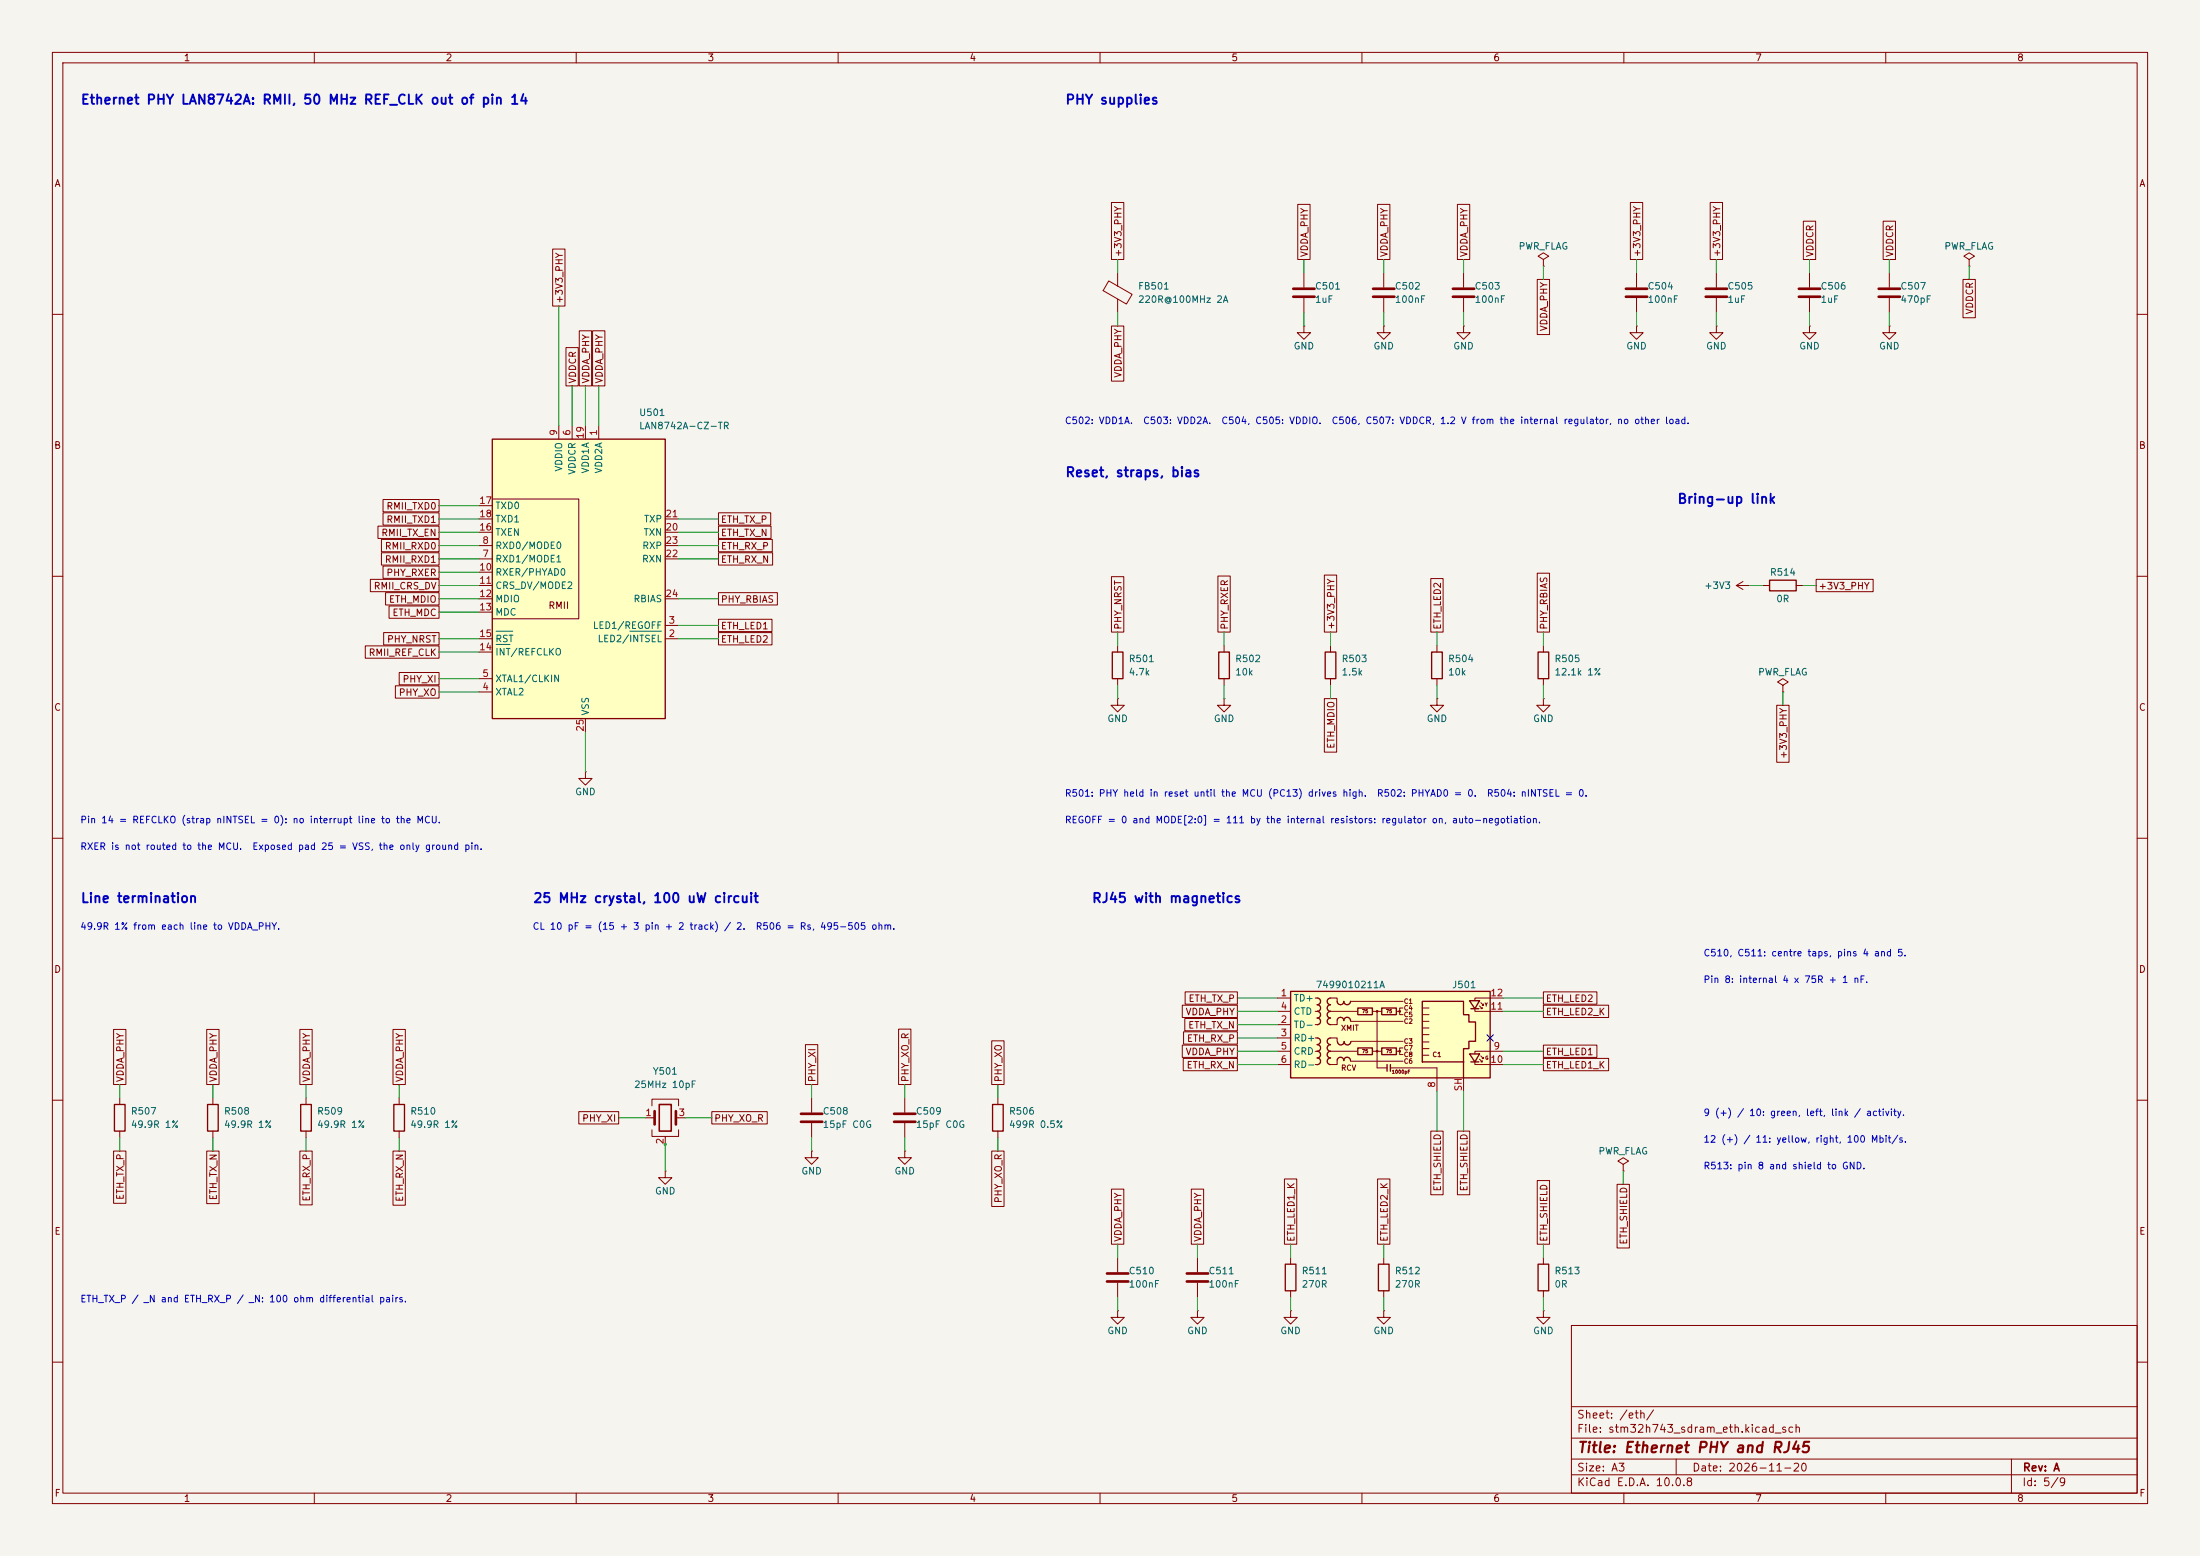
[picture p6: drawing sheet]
<svg xmlns="http://www.w3.org/2000/svg" width="420mm" height="297mm" viewBox="0 0 420 297" stroke-linecap="round" stroke-linejoin="round" font-family="sans-serif">
<path d="M0 0h420v297h-420z" fill="#f5f4ef" stroke="#f5f4ef" stroke-width=".19"/>
<g fill="none" stroke="#840000" stroke-width=".19">
<path d="M10 10h400v277h-400zM12 12h396v273h-396zM60 10v2M110 10v2M160 10v2M210 10v2M260 10v2M310 10v2M360 10v2M294.6 49.5l1.1-.6-1.1-.6-1 .6 1 .6v1.3M294.6 50.8h.1M10 60h2"/>
<path d="M408 60h2M10 110h2M331.5 111.8l1.2 .7M331.5 111.8h2.5M332.7 111l-1.2 .8M334 111.8h.1M336.5 111.8h1.3M342.9 111.8h1.3M408 110h2M340.4 130.8l1-.6-1-.7-1.1 .7 1.1 .6v1.3M340.4 132.1h.1M10 160h2"/>
<path d="M408 160h2M10 210h2M40.6 209.6v1.2M40.6 215.9v1.3M76.2 209.6v1.2M76.2 215.9v1.3M408 210h2M264.2 250.2v1.3h1.2l-1.2 1.2-1.3-1.2h1.3M264.2 250.2h.1M264.2 240v1.3M264.2 246.4v1.2M300 253h108v32h-108z"/>
<path d="M10 260h2M300 278.5h108M300 274.5h108M300 268.5h108M320 278.5v3M384 278.5v6.5M408 260h2M60 285v2M110 285v2M160 285v2M210 285v2M260 285v2"/>
<path d="M300 281.5h108M310 285v2M360 285v2"/>
</g>
<path d="M337.8 110.7h5.1v2.1h-5.1zM39.6 210.8h2.1v5.1h-2.1zM75.2 210.8h2v5.1h-2zM263.1 241.3h2.1v5.1h-2.1z" fill="none" stroke="#840000" stroke-width=".25"/>
<path d="M246.4 189.2h38.1v16.5h-38.1z" fill="#ffffc2"/>
<circle cx="262.9" cy="193" r=".25" fill="#840000"/>
<path d="M262.9 193v10.8" fill="none" stroke="#840000" stroke-width=".19"/>
<circle cx="262.9" cy="200.7" r=".25" fill="#840000"/>
<path d="M264.8 203.2v1.3M265.4 203.2v1.3" fill="none" stroke="#840000" stroke-width=".25"/>
<path d="M266.7 193h.5" fill="none" stroke="#840000" stroke-width=".19"/>
<circle cx="267.2" cy="193" r=".25" fill="#840000"/>
<path d="M266.7 200.7h.5" fill="none" stroke="#840000" stroke-width=".19"/>
<circle cx="267.2" cy="200.7" r=".25" fill="#840000"/>
<g fill="none" stroke="#840000" stroke-width=".19">
<path d="M211.7 53.6l4.4 2.6-1.1 1.8-4.4-2.5zM213.4 52.1v2.5M213.4 57.1v2.6M248.9 52.1v2.8M248.9 56.9v2.8M264.2 52.1v2.8M264.2 56.9v2.8M279.4 52.1v2.8M279.4 56.9v2.8M327.7 52.1v2.8M327.7 56.9v2.8M345.4 52.1v2.8"/>
<path d="M345.4 56.9v2.8M360.7 52.1v2.8M360.7 56.9v2.8M375.9 49.5l1-.6-1-.6-1 .6 1 .6v1.3M375.9 50.8h.1M248.9 62.2v1.3h1.3l-1.3 1.3-1.3-1.3h1.3M248.9 62.2h.1M264.2 62.2v1.3h1.2l-1.2 1.3-1.3-1.3h1.3M264.2 62.2h.1M279.4 62.2v1.3h1.3l-1.3 1.3-1.3-1.3h1.3M279.4 62.2h.1M312.4 62.2v1.3h1.3l-1.3 1.3-1.3-1.3h1.3"/>
<path d="M312.4 62.2h.1M327.7 62.2v1.3h1.2l-1.2 1.3-1.3-1.3h1.3M327.7 62.2h.1M345.4 62.2v1.3h1.3l-1.3 1.3-1.2-1.3h1.2M345.4 62.2h.1M360.7 62.2v1.3h1.2l-1.2 1.3-1.3-1.3h1.3M360.7 62.2h.1M213.4 123.2v1.3M213.4 129.5v1.3M254 123.2v1.3M254 129.5v1.3M111.8 147.3v1.3h1.2l-1.2 1.3-1.3-1.3h1.3"/>
<path d="M111.8 147.3h.1M243.8 190.5h2.6M243.8 193h2.6M243.8 195.6h2.6M243.8 198.1h2.6M251.1 190.5h.4M251.1 193h.4M251.1 195.6h.4M251.1 198.1h.4M254 190.5h1.3v.6M254 198.1h1.3v.7M254 193h5.2"/>
<path d="M255.3 194.9v.7h-1.3M257.8 191.1h10M257.8 194.9h10M257.9 198.8h9.9M262 193h1.8M267.8 192.4h-.6v1.3h.6M271.5 194.9h1.3M271.5 196.2h1.3M271.5 197.5h1.3M271.5 198.9h1.3M271.5 192.4h1.3M271.5 193.7h1.3"/>
<path d="M281.6 192.5v.5h5.4M282.4 192l.6 .5h-.3M282.7 191.4l.5 .5h-.2M283 192.3v.2M283.2 191.6v.3M287 190.5h-5.4v.5M123.2 213.4h1.8M124.5 211.1v-1.3h5v1.3M124.5 215.6v1.3h5v-1.3M127 216.9v1.5M129 213.4h1.8M243.8 200.7h2.6"/>
<path d="M243.8 203.2h2.6M251.1 200.7h.4M251.1 203.2h.4M254 200.7h5.1M255.3 202.6v.6h-1.3M257.8 202.6h10M262 200.7h1.8M262.9 203.8h1.9M265.4 203.8h8.9v4.5M267.8 200h-.6v1.3h.6M271.5 200.2h1.3M271.5 201.4h1.3"/>
<path d="M279.4 205.7v2.6M281.6 202.7v.5h5.4M282.4 202.2l.6 .5h-.3M282.7 201.5l.5 .6h-.2M283 202.4v.3M283.2 201.8v.3M287 200.7h-5.4v.5M127 223.5v1.3h1.3l-1.3 1.3-1.3-1.3h1.3M127 223.5h.1M309.9 222.2l1-.6-1-.6-1 .6 1 .6v1.3M309.9 223.5h.1M213.4 250.2v1.3h1.2l-1.2 1.2-1.3-1.2h1.3"/>
<path d="M213.4 250.2h.1M213.4 240v2.8M213.4 244.9v2.7M228.6 250.2v1.3h1.3l-1.3 1.2-1.3-1.2h1.3M228.6 250.2h.1M228.6 240v2.8M228.6 244.9v2.7M294.6 250.2v1.3h1.3l-1.3 1.2-1.2-1.2h1.2M294.6 250.2h.1M294.6 240v1.3M294.6 246.4v1.2"/>
</g>
<g fill="none" stroke="#840000" stroke-width=".25">
<path d="M212.3 124.5h2.1v5h-2.1zM253 124.5h2v5h-2zM246.4 189.2h38.1v16.5h-38.1zM251.5 198.1a.63 .63 0 0 1 .6 .7 .63 .63 0 0 1-.6 .6 .64 .64 0 0 1 .6 .6 .64 .64 0 0 1-.6 .7M251.5 190.5a.64 .64 0 0 1 .6 .6 .64 .64 0 0 1-.6 .7 .64 .64 0 0 1 .6 .6 .64 .64 0 0 1-.6 .6 .64 .64 0 0 1 .6 .7 .64 .64 0 0 1-.6 .6M251.5 194.3a.64 .64 0 0 1 .6 .6 .64 .64 0 0 1-.6 .7M254 190.5a.63 .63 0 0 0-.6 .6 .63 .63 0 0 0 .6 .7 .64 .64 0 0 0-.6 .6 .64 .64 0 0 0 .6 .6 .64 .64 0 0 0-.6 .7 .64 .64 0 0 0 .6 .6M254 198.1a.63 .63 0 0 0-.6 .7 .63 .63 0 0 0 .6 .6 .64 .64 0 0 0-.6 .6 .64 .64 0 0 0 .6 .7M254 194.3a.63 .63 0 0 0-.6 .6 .63 .63 0 0 0 .6 .7M257.8 191.1a.64 .64 0 0 1-.6 .7 .64 .64 0 0 1-.7-.7 .64 .64 0 0 1-.6 .7 .64 .64 0 0 1-.6-.7M257.8 194.8a.64 .64 0 0 0-.6-.6 .64 .64 0 0 0-.7 .6 .64 .64 0 0 0-.6-.6 .64 .64 0 0 0-.6 .6M257.9 198.8a.64 .64 0 0 1-.7 .7 .64 .64 0 0 1-.6-.7 .64 .64 0 0 1-.6 .7 .64 .64 0 0 1-.7-.7"/>
<path d="M259.2 192.4h2.8v1.3h-2.8zM263.8 192.4h2.8v1.3h-2.8zM271.5 191.1h7.9v2.6h1v1.4h1.3v3.7h-1.3v1.4h-1v2.5h-7.9zM280.5 191h1.9l-.8 1.5zM280.8 192.5h1.5M251.5 200.7a.64 .64 0 0 1 .6 .6 .64 .64 0 0 1-.6 .6 .64 .64 0 0 1 .6 .7 .64 .64 0 0 1-.6 .6M254 200.7a.63 .63 0 0 0-.6 .6 .63 .63 0 0 0 .6 .6h-.1a.63 .63 0 0 0-.5 .7 .63 .63 0 0 0 .6 .6M257.8 202.4a.64 .64 0 0 0-.6-.6 .64 .64 0 0 0-.7 .6 .64 .64 0 0 0-.6-.6 .64 .64 0 0 0-.6 .6M259.2 200h2.8v1.3h-2.8zM263.8 200h2.8v1.3h-2.8zM279.4 202.7v3M280.5 201.2h1.9l-.8 1.5z"/>
<path d="M280.8 202.7h1.5M293.6 241.3h2.1v5.1h-2.1z"/>
</g>
<g fill="none" stroke="#840000" stroke-width=".51">
<path d="M246.9 55.1h4.1M246.9 56.6h4.1M262.1 55.1h4.1M262.1 56.6h4.1M277.4 55.1h4M277.4 56.6h4M325.6 55.1h4.1M325.6 56.6h4.1M343.4 55.1h4.1M343.4 56.6h4.1M358.6 55.1h4.1M358.6 56.6h4.1"/>
<path d="M125 212.1v2.5M129 212.1v2.5M211.3 243.1h4.1M211.3 244.6h4.1M226.6 243.1h4M226.6 244.6h4"/>
</g>
<path d="M125.9 210.8h2.2v5.1h-2.2z" fill="none" stroke="#840000" stroke-width=".3"/>
<path d="M94 83.8h33v53.4h-33z" fill="#ffffc2"/>
<path d="M94 83.8h33v53.4h-33zM232.7 124.5h2v5h-2zM273.3 124.5h2v5h-2zM293.6 124.5h2.1v5h-2.1zM21.8 210.8h2.1v5.1h-2.1zM57.4 210.8h2v5.1h-2zM189.5 210.8h2v5.1h-2zM245.4 241.3h2v5.1h-2z" fill="none" stroke="#840000" stroke-width=".25"/>
<g fill="none" stroke="#840000" stroke-width=".19">
<path d="M212.2 38.6h2.3v10.9h-2.3zM247.7 39h2.4v10.5h-2.4zM263 39h2.3v10.5h-2.3zM278.2 39h2.4v10.5h-2.4zM311.2 38.6h2.4v10.9h-2.4zM326.5 38.6h2.3v10.9h-2.3zM105.5 47.5h2.4v10.9h-2.4zM293.5 53.3h2.3v10.6h-2.3zM312.4 52.1v2.8M312.4 56.9v2.8M344.3 42.2h2.3v7.3h-2.3zM359.5 42.2h2.4v7.3h-2.4z"/>
<path d="M374.7 53.3h2.4v7.4h-2.4zM108 66.3h2.4v7.4h-2.4zM110.6 63.1h2.3v10.6h-2.3zM113.1 63.1h2.4v10.6h-2.4zM212.2 62.2h2.3v10.5h-2.3zM73.1 97.9h10.7v2.3h-10.7zM73.1 95.3h10.7v2.4h-10.7zM91.4 96.5h2.6M91.4 99.1h2.6M94 95.3h16.5v22.8h-16.5M106.7 81.3v2.5M109.2 81.3v2.5"/>
<path d="M111.8 81.3v2.5M114.3 81.3v2.5M127 99.1h2.5M137.2 97.9h9.9v2.3h-9.9zM70.7 110.6h13.1v2.3h-13.1zM72.2 100.4h11.6v2.4h-11.6zM72.8 103h11v2.3h-11zM72.8 105.5h11v2.4h-11zM73.1 108h10.7v2.4h-10.7zM73.6 113.1h10.2v2.4h-10.2zM74.3 115.7h9.5v2.3h-9.5zM91.4 106.7h2.6"/>
<path d="M91.4 104.1h2.6M91.4 109.2h2.6M91.4 111.8h2.6M91.4 114.3h2.6M91.4 116.8h2.6M91.4 101.6h2.6M127 119.4h2.5M127 106.7h2.5M127 104.1h2.5M127 114.3h2.5M127 101.6h2.5M137.2 105.5h10.3v2.4h-10.3z"/>
<path d="M137.2 100.4h10v2.4h-10zM137.2 103h10.2v2.3h-10.2zM137.2 113.1h11.2v2.4h-11.2zM137.2 118.2h10.2v2.4h-10.2zM212.2 110.1h2.3v10.6h-2.3zM232.5 110h2.4v10.7h-2.4zM252.8 109.8h2.4v10.9h-2.4zM273.1 110.4h2.4v10.3h-2.4zM293.5 109.4h2.3v11.3h-2.3zM346.7 110.6h10.9v2.3h-10.9zM69.7 123.3h14.1v2.3h-14.1zM73.2 120.7h10.6v2.4h-10.6z"/>
<path d="M75.5 130.9h8.3v2.4h-8.3zM76.2 128.4h7.6v2.3h-7.6zM91.4 121.9h2.6M91.4 132.1h2.6M91.4 129.5h2.6M91.4 124.5h2.6M111.8 137.2v2.5M127 121.9h2.5M137.2 120.7h10.2v2.4h-10.2zM213.4 133.4v1.2h1.2l-1.2 1.3-1.3-1.3h1.3M213.4 133.4h.1M233.7 133.4v1.2h1.2l-1.2 1.3-1.3-1.3h1.3"/>
<path d="M233.7 133.4h.1M233.7 123.2v1.3M233.7 129.5v1.3M252.8 133.4h2.4v10.2h-2.4zM274.3 133.4v1.2h1.3l-1.3 1.3-1.3-1.3h1.3M274.3 133.4h.1M274.3 123.2v1.3M274.3 129.5v1.3M294.6 133.4v1.2h1.3l-1.3 1.3-1.2-1.3h1.2M294.6 133.4h.1M294.6 123.2v1.3M294.6 129.5v1.3"/>
<path d="M339.2 134.6h2.3v10.9h-2.3zM21.7 196.5h2.3v10.5h-2.3zM39.5 196.5h2.3v10.5h-2.3zM57.2 196.5h2.4v10.5h-2.4zM75 196.5h2.4v10.5h-2.4zM153.8 199.4h2.3v7.6h-2.3zM171.5 196.4h2.4v10.6h-2.4zM189.3 198.7h2.4v8.3h-2.4zM225.7 199.5h10.5v2.3h-10.5zM225.7 191.9h10.5v2.3h-10.5zM225.9 196.9h10.3v2.4h-10.3zM226.2 194.4h10v2.4h-10z"/>
<path d="M226.2 189.3h10v2.4h-10zM294.6 191.9h12.5v2.3h-12.5zM294.6 199.5h10.3v2.3h-10.3zM294.6 189.3h10.3v2.4h-10.3zM21.7 219.7h2.3v10h-2.3zM22.9 209.6v1.2M22.9 215.9v1.3M39.5 219.7h2.3v10h-2.3zM57.2 219.7h2.4v10.3h-2.4zM58.4 209.6v1.2M58.4 215.9v1.3M75 219.7h2.4v10.3h-2.4z"/>
<path d="M110.5 212.2h7.6v2.3h-7.6zM135.9 212.2h10.6v2.3h-10.6zM154.9 219.7v1.3h1.3l-1.3 1.2-1.2-1.2h1.2M154.9 219.7h.1M154.9 209.6v2.7M154.9 214.4v2.8M172.7 219.7v1.3h1.3l-1.3 1.2-1.3-1.2h1.3M172.7 219.7h.1M172.7 209.6v2.7M172.7 214.4v2.8M189.3 219.7h2.4v10.6h-2.4zM190.5 209.6v1.2"/>
<path d="M190.5 215.9v1.3M225.9 202h10.3v2.4h-10.3zM273.1 215.9h2.4v12.2h-2.4zM278.2 215.9h2.4v12.2h-2.4zM294.6 202h12.5v2.4h-12.5zM212.2 227h2.3v10.5h-2.3zM227.4 227h2.4v10.5h-2.4zM245.2 225h2.4v12.5h-2.4zM263 225h2.3v12.5h-2.3zM293.5 225.3h2.3v12.2h-2.3zM308.7 226.1h2.4v12.1h-2.4zM246.4 250.2v1.3h1.2l-1.2 1.2-1.3-1.2h1.3"/>
<path d="M246.4 250.2h.1M246.4 240v1.3M246.4 246.4v1.2"/>
</g>
<path d="M94.7 120.5h3.2M94.7 123h2.7M120.2 120.5h6.1" fill="none" stroke="#006464" stroke-width=".19"/>
<path d="M310.4 55.1h4.1M310.4 56.6h4.1M152.9 212.6h4.1M152.9 214.1h4.1M170.7 212.6h4.1M170.7 214.1h4.1" fill="none" stroke="#840000" stroke-width=".51"/>
<g fill="none" stroke="#009600" stroke-width=".19">
<path d="M106.7 58.4v22.9M213.4 49.5v2.6M213.4 59.7v2.5M248.9 49.5v2.6M248.9 59.7v2.5M264.2 49.5v2.6M264.2 59.7v2.5M279.4 49.5v2.6M279.4 59.7v2.5M294.6 50.8v2.5M312.4 49.5v2.6M312.4 59.7v2.5"/>
<path d="M327.7 49.5v2.6M327.7 59.7v2.5M345.4 49.5v2.6M345.4 59.7v2.5M360.7 49.5v2.6M360.7 59.7v2.5M375.9 50.8v2.5M109.2 73.7v7.6M111.8 73.7v7.6M114.3 73.7v7.6M83.8 96.5h7.6M83.8 99.1h7.6"/>
<path d="M129.5 99.1h7.7M83.8 114.3h7.6M83.8 111.8h7.6M83.8 109.2h7.6M83.8 116.8h7.6M83.8 106.7h7.6M83.8 101.6h7.6M83.8 104.1h7.6M129.5 114.3h7.7M129.5 106.7h7.7M129.5 101.6h7.7M129.5 104.1h7.7"/>
<path d="M129.5 119.4h7.7M334 111.8h2.5M344.2 111.8h2.5M83.8 124.5h7.6M83.8 121.9h7.6M83.8 129.5h7.6M83.8 132.1h7.6M111.8 139.7v7.6M129.5 121.9h7.7M213.4 120.7v2.5M213.4 130.8v2.6M233.7 120.7v2.5"/>
<path d="M233.7 130.8v2.6M254 120.7v2.5M254 130.8v2.6M274.3 120.7v2.5M274.3 130.8v2.6M294.6 120.7v2.5M294.6 130.8v2.6M340.4 132.1v2.5M236.2 195.6h7.6M236.2 198.1h7.6M236.2 190.5h7.6M236.2 193h7.6"/>
<path d="M287 190.5h7.6M287 193h7.6M22.9 207v2.6M22.9 217.2v2.5M40.6 207v2.6M40.6 217.2v2.5M58.4 207v2.6M58.4 217.2v2.5M76.2 207v2.6M76.2 217.2v2.5M118.1 213.4h5.1M127 218.4v5.1"/>
<path d="M130.8 213.4h5.1M154.9 207v2.6M154.9 217.2v2.5M172.7 207v2.6M172.7 217.2v2.5M190.5 207v2.6M190.5 217.2v2.5M236.2 203.2h7.6M236.2 200.7h7.6M274.3 208.3v7.6M279.4 208.3v7.6M287 203.2h7.6"/>
<path d="M287 200.7h7.6M213.4 237.5v2.5M228.6 237.5v2.5M246.4 237.5v2.5M264.2 237.5v2.5M294.6 237.5v2.5M309.9 223.5v2.6M213.4 247.6v2.6M228.6 247.6v2.6M246.4 247.6v2.6M264.2 247.6v2.6M294.6 247.6v2.6"/>
</g>
<path d="M283.9 197.5l1.2 1.2M285.1 197.5l-1.2 1.2" fill="none" stroke="#000084" stroke-width=".19"/>
<circle cx="127" cy="218.4" r=".3" fill="#009600"/>
<text font-size="2" fill="#840000" x="301" y="277.8">Title: Ethernet PHY and RJ45</text>
<g font-size="1.8" fill="#0000c2">
<text x="15.3" y="20.4">Ethernet PHY LAN8742A: RMII, 50 MHz REF_CLK out of pin 14</text>
<text x="203.3" y="20.4">PHY supplies</text>
<text x="203.3" y="91.5">Reset, straps, bias</text>
<text x="320.1" y="96.6">Bring-up link</text>
<text x="15.3" y="172.8">Line termination</text>
<text x="101.7" y="172.8">25 MHz crystal, 100 uW circuit</text>
<text x="208.3" y="172.8">RJ45 with magnetics</text>
</g>
<g font-size="1.5" fill="#840000">
<text x="300.9" y="273.8">File: stm32h743_sdram_eth.kicad_sch</text>
<text x="300.9" y="271.1">Sheet: /eth/</text>
<text x="300.9" y="281.2">Size: A3</text>
<text x="322.9" y="281.2">Date: 2026-11-20</text>
<text x="386" y="281.2">Rev: A</text>
<text x="300.9" y="284">KiCad E.D.A. 10.0.8</text>
<text x="385.9" y="284">Id: 5/9</text>
</g>
<g font-size="1.3" fill="#840000">
<text x="35" y="12">1</text>
<text x="85" y="12">2</text>
<text x="135" y="12">3</text>
<text x="185" y="12">4</text>
<text x="235" y="12">5</text>
<text x="285" y="12">6</text>
<text x="335" y="12">7</text>
<text x="385" y="12">8</text>
<text x="10.3" y="36">A</text>
<text x="408.3" y="36">A</text>
<text x="214.4" y="49.2" transform="rotate(-90 214.4 49.2)">+3V3_PHY</text>
<text x="250" y="49.2" transform="rotate(-90 250 49.2)">VDDA_PHY</text>
<text x="265.2" y="49.2" transform="rotate(-90 265.2 49.2)">VDDA_PHY</text>
<text x="280.5" y="49.2" transform="rotate(-90 280.5 49.2)">VDDA_PHY</text>
<text x="313.5" y="49.2" transform="rotate(-90 313.5 49.2)">+3V3_PHY</text>
<text x="328.7" y="49.2" transform="rotate(-90 328.7 49.2)">+3V3_PHY</text>
<text x="346.5" y="49.2" transform="rotate(-90 346.5 49.2)">VDDCR</text>
<text x="361.7" y="49.2" transform="rotate(-90 361.7 49.2)">VDDCR</text>
<text x="107.7" y="58.1" transform="rotate(-90 107.7 58.1)">+3V3_PHY</text>
<text x="295.7" y="63.3" transform="rotate(-90 295.7 63.3)">VDDA_PHY</text>
<text x="377" y="60.1" transform="rotate(-90 377 60.1)">VDDCR</text>
<text x="110.3" y="73.3" transform="rotate(-90 110.3 73.3)">VDDCR</text>
<text x="112.8" y="73.3" transform="rotate(-90 112.8 73.3)">VDDA_PHY</text>
<text x="115.4" y="73.3" transform="rotate(-90 115.4 73.3)">VDDA_PHY</text>
<text x="214.4" y="72.2" transform="rotate(-90 214.4 72.2)">VDDA_PHY</text>
<text x="10.2" y="86">B</text>
<text x="408.2" y="86">B</text>
<text x="73.7" y="100.1">RMII_TXD1</text>
<text x="73.7" y="97.6">RMII_TXD0</text>
<text x="137.5" y="100.1">ETH_TX_P</text>
<text x="72.7" y="102.7">RMII_TX_EN</text>
<text x="73.4" y="105.2">RMII_RXD0</text>
<text x="73.4" y="107.7">RMII_RXD1</text>
<text x="137.5" y="107.7">ETH_RX_N</text>
<text x="137.5" y="102.7">ETH_TX_N</text>
<text x="137.5" y="105.2">ETH_RX_P</text>
<text x="71.2" y="112.8">RMII_CRS_DV</text>
<text x="73.7" y="110.3">PHY_RXER</text>
<text x="347.1" y="112.8">+3V3_PHY</text>
<text x="74.1" y="115.4">ETH_MDIO</text>
<text x="74.8" y="117.9">ETH_MDC</text>
<text x="104.6" y="116.5">RMII</text>
<text x="137.5" y="115.4">PHY_RBIAS</text>
<text x="70.3" y="125.5">RMII_REF_CLK</text>
<text x="73.8" y="123">PHY_NRST</text>
<text x="137.5" y="123">ETH_LED2</text>
<text x="137.5" y="120.4">ETH_LED1</text>
<text x="214.4" y="120.3" transform="rotate(-90 214.4 120.3)">PHY_NRST</text>
<text x="234.7" y="120.3" transform="rotate(-90 234.7 120.3)">PHY_RXER</text>
<text x="255.1" y="120.3" transform="rotate(-90 255.1 120.3)">+3V3_PHY</text>
<text x="275.4" y="120.3" transform="rotate(-90 275.4 120.3)">ETH_LED2</text>
<text x="295.7" y="120.3" transform="rotate(-90 295.7 120.3)">PHY_RBIAS</text>
<text x="76.7" y="130.6">PHY_XI</text>
<text x="10.2" y="136">C</text>
<text x="76" y="133.1">PHY_XO</text>
<text x="408.2" y="136">C</text>
<text x="255.1" y="143" transform="rotate(-90 255.1 143)">ETH_MDIO</text>
<text x="341.4" y="145" transform="rotate(-90 341.4 145)">+3V3_PHY</text>
<text x="10.2" y="186">D</text>
<text x="408.2" y="186">D</text>
<text x="226.8" y="191.6">ETH_TX_P</text>
<text x="295" y="191.6">ETH_LED2</text>
<text x="226.2" y="194.1">VDDA_PHY</text>
<text x="226.7" y="196.6">ETH_TX_N</text>
<text x="295" y="194.1">ETH_LED2_K</text>
<text x="226.2" y="201.7">VDDA_PHY</text>
<text x="226.5" y="199.2">ETH_RX_P</text>
<text x="295" y="201.7">ETH_LED1</text>
<text x="23.9" y="206.7" transform="rotate(-90 23.9 206.7)">VDDA_PHY</text>
<text x="41.7" y="206.7" transform="rotate(-90 41.7 206.7)">VDDA_PHY</text>
<text x="59.5" y="206.7" transform="rotate(-90 59.5 206.7)">VDDA_PHY</text>
<text x="77.3" y="206.7" transform="rotate(-90 77.3 206.7)">VDDA_PHY</text>
<text x="156" y="206.7" transform="rotate(-90 156 206.7)">PHY_XI</text>
<text x="173.8" y="206.7" transform="rotate(-90 173.8 206.7)">PHY_XO_R</text>
<text x="191.6" y="206.7" transform="rotate(-90 191.6 206.7)">PHY_XO</text>
<text x="226.4" y="204.3">ETH_RX_N</text>
<text x="295" y="204.3">ETH_LED1_K</text>
<text x="111" y="214.4">PHY_XI</text>
<text x="136.2" y="214.4">PHY_XO_R</text>
<text x="275.4" y="227.5" transform="rotate(-90 275.4 227.5)">ETH_SHIELD</text>
<text x="280.5" y="227.5" transform="rotate(-90 280.5 227.5)">ETH_SHIELD</text>
<text x="23.9" y="229.1" transform="rotate(-90 23.9 229.1)">ETH_TX_P</text>
<text x="41.7" y="229.2" transform="rotate(-90 41.7 229.2)">ETH_TX_N</text>
<text x="59.5" y="229.5" transform="rotate(-90 59.5 229.5)">ETH_RX_P</text>
<text x="77.3" y="229.5" transform="rotate(-90 77.3 229.5)">ETH_RX_N</text>
<text x="191.6" y="229.8" transform="rotate(-90 191.6 229.8)">PHY_XO_R</text>
<text x="10.3" y="236">E</text>
<text x="214.4" y="237.1" transform="rotate(-90 214.4 237.1)">VDDA_PHY</text>
<text x="229.7" y="237.1" transform="rotate(-90 229.7 237.1)">VDDA_PHY</text>
<text x="247.4" y="237.1" transform="rotate(-90 247.4 237.1)">ETH_LED1_K</text>
<text x="265.2" y="237.1" transform="rotate(-90 265.2 237.1)">ETH_LED2_K</text>
<text x="295.7" y="237.1" transform="rotate(-90 295.7 237.1)">ETH_SHIELD</text>
<text x="310.9" y="237.7" transform="rotate(-90 310.9 237.7)">ETH_SHIELD</text>
<text x="408.3" y="236">E</text>
<text x="10.3" y="286">F</text>
<text x="35" y="287">1</text>
<text x="85" y="287">2</text>
<text x="135" y="287">3</text>
<text x="185" y="287">4</text>
<text x="235" y="287">5</text>
<text x="285" y="287">6</text>
<text x="335" y="287">7</text>
<text x="385" y="287">8</text>
<text x="408.3" y="286">F</text>
</g>
<g font-size="1.3" fill="#006464">
<text x="289.8" y="48">PWR_FLAG</text>
<text x="371.1" y="48">PWR_FLAG</text>
<text x="217.2" y="55.6">FB501</text>
<text x="217.2" y="58.1">220R@100MHz 2A</text>
<text x="250.9" y="55.6">C501</text>
<text x="250.9" y="58.1">1uF</text>
<text x="266.2" y="55.6">C502</text>
<text x="266.2" y="58.1">100nF</text>
<text x="281.4" y="55.6">C503</text>
<text x="281.4" y="58.1">100nF</text>
<text x="314.4" y="55.6">C504</text>
<text x="314.4" y="58.1">100nF</text>
<text x="329.7" y="55.6">C505</text>
<text x="329.7" y="58.1">1uF</text>
<text x="347.5" y="55.6">C506</text>
<text x="347.5" y="58.1">1uF</text>
<text x="362.7" y="55.6">C507</text>
<text x="362.7" y="58.1">470pF</text>
<text x="246.9" y="67">GND</text>
<text x="262.1" y="67">GND</text>
<text x="277.3" y="67">GND</text>
<text x="310.4" y="67">GND</text>
<text x="325.6" y="67">GND</text>
<text x="343.4" y="67">GND</text>
<text x="358.6" y="67">GND</text>
<text x="121.9" y="79.7">U501</text>
<text x="121.9" y="82.2">LAN8742A-CZ-TR</text>
<text x="107.6" y="90.1" transform="rotate(-90 107.6 90.1)">VDDIO</text>
<text x="110.2" y="90.7" transform="rotate(-90 110.2 90.7)">VDDCR</text>
<text x="112.7" y="90.5" transform="rotate(-90 112.7 90.5)">VDD1A</text>
<text x="115.3" y="90.5" transform="rotate(-90 115.3 90.5)">VDD2A</text>
<text x="94.5" y="97.5">TXD0</text>
<text x="94.5" y="100">TXD1</text>
<text x="122.8" y="100">TXP</text>
<text x="94.5" y="107.6">RXD1/MODE1</text>
<text x="94.5" y="105.1">RXD0/MODE0</text>
<text x="94.5" y="102.6">TXEN</text>
<text x="122.5" y="107.6">RXN</text>
<text x="122.5" y="105.1">RXP</text>
<text x="122.8" y="102.6">TXN</text>
<text x="94.5" y="110.2">RXER/PHYAD0</text>
<text x="94.5" y="112.7">CRS_DV/MODE2</text>
<text x="325.2" y="112.7">+3V3</text>
<text x="337.8" y="110.2">R514</text>
<text x="94.5" y="115.3">MDIO</text>
<text x="94.5" y="117.8">MDC</text>
<text x="120.8" y="115.3">RBIAS</text>
<text x="339" y="115.3">0R</text>
<text x="94.5" y="125.4">INT/REFCLKO</text>
<text x="94.5" y="122.9">RST</text>
<text x="113.1" y="120.3">LED1/REGOFF</text>
<text x="114" y="122.9">LED2/INTSEL</text>
<text x="94.5" y="130.5">XTAL1/CLKIN</text>
<text x="215.4" y="126.7">R501</text>
<text x="215.4" y="129.2">4.7k</text>
<text x="235.7" y="126.7">R502</text>
<text x="235.7" y="129.2">10k</text>
<text x="256" y="126.7">R503</text>
<text x="256" y="129.2">1.5k</text>
<text x="276.3" y="126.7">R504</text>
<text x="276.3" y="129.2">10k</text>
<text x="296.7" y="126.7">R505</text>
<text x="296.7" y="129.2">12.1k 1%</text>
<text x="335.5" y="129.2">PWR_FLAG</text>
<text x="94.5" y="133">XTAL2</text>
<text x="112.7" y="136.7" transform="rotate(-90 112.7 136.7)">VSS</text>
<text x="211.3" y="138.1">GND</text>
<text x="231.6" y="138.1">GND</text>
<text x="272.3" y="138.1">GND</text>
<text x="292.6" y="138.1">GND</text>
<text x="109.7" y="152.1">GND</text>
<text x="246.9" y="191.5">TD+</text>
<text x="251.1" y="188.9">7499010211A</text>
<text x="277.1" y="188.9">J501</text>
<text x="246.9" y="196.5">TD-</text>
<text x="246.9" y="194">CTD</text>
<text x="246.9" y="199.1">RD+</text>
<text x="246.9" y="201.6">CRD</text>
<text x="120.9" y="208">25MHz 10pF</text>
<text x="124.5" y="205.4">Y501</text>
<text x="246.9" y="204.2">RD-</text>
<text x="24.9" y="213.1">R507</text>
<text x="24.9" y="215.6">49.9R 1%</text>
<text x="42.7" y="213.1">R508</text>
<text x="42.7" y="215.6">49.9R 1%</text>
<text x="60.4" y="213.1">R509</text>
<text x="60.4" y="215.6">49.9R 1%</text>
<text x="78.2" y="213.1">R510</text>
<text x="78.2" y="215.6">49.9R 1%</text>
<text x="157" y="213.1">C508</text>
<text x="157" y="215.6">15pF C0G</text>
<text x="174.7" y="213.1">C509</text>
<text x="174.7" y="215.6">15pF C0G</text>
<text x="192.5" y="213.1">R506</text>
<text x="192.5" y="215.6">499R 0.5%</text>
<text x="305" y="220.7">PWR_FLAG</text>
<text x="152.9" y="224.5">GND</text>
<text x="170.7" y="224.5">GND</text>
<text x="124.9" y="228.3">GND</text>
<text x="215.4" y="243.5">C510</text>
<text x="230.6" y="243.5">C511</text>
<text x="248.4" y="243.5">R511</text>
<text x="266.2" y="243.5">R512</text>
<text x="296.7" y="243.5">R513</text>
<text x="215.4" y="246.1">100nF</text>
<text x="230.6" y="246.1">100nF</text>
<text x="248.4" y="246.1">270R</text>
<text x="266.2" y="246.1">270R</text>
<text x="296.7" y="246.1">0R</text>
<text x="211.3" y="255">GND</text>
<text x="226.5" y="255">GND</text>
<text x="244.3" y="255">GND</text>
<text x="262.1" y="255">GND</text>
<text x="292.6" y="255">GND</text>
</g>
<g font-size="1.3" fill="#a90000">
<text x="106.6" y="83.3" transform="rotate(-90 106.6 83.3)">9</text>
<text x="109.2" y="83.3" transform="rotate(-90 109.2 83.3)">6</text>
<text x="111.7" y="83.9" transform="rotate(-90 111.7 83.9)">19</text>
<text x="114.3" y="83.3" transform="rotate(-90 114.3 83.3)">1</text>
<text x="91.4" y="101.6">16</text>
<text x="91.4" y="96.5">17</text>
<text x="91.4" y="99">18</text>
<text x="126.9" y="101.6">20</text>
<text x="126.9" y="99">21</text>
<text x="92" y="106.6">7</text>
<text x="92" y="104.1">8</text>
<text x="126.9" y="106.6">22</text>
<text x="126.9" y="104.1">23</text>
<text x="91.4" y="109.2">10</text>
<text x="91.4" y="111.7">11</text>
<text x="91.4" y="114.3">12</text>
<text x="91.4" y="116.8">13</text>
<text x="126.9" y="114.3">24</text>
<text x="127.5" y="119.3">3</text>
<text x="91.4" y="124.4">14</text>
<text x="91.4" y="121.9">15</text>
<text x="127.5" y="121.9">2</text>
<text x="92" y="129.5">5</text>
<text x="92" y="132">4</text>
<text x="111.7" y="139.8" transform="rotate(-90 111.7 139.8)">25</text>
<text x="244.4" y="190.5">1</text>
<text x="284.4" y="190.5">12</text>
<text x="244.4" y="195.5">2</text>
<text x="244.4" y="193">4</text>
<text x="284.4" y="193">11</text>
<text x="244.4" y="198.1">3</text>
<text x="244.4" y="200.6">5</text>
<text x="244.4" y="203.2">6</text>
<text x="284.4" y="203.2">10</text>
<text x="285" y="200.6">9</text>
<text x="274.3" y="207.7" transform="rotate(-90 274.3 207.7)">8</text>
<text x="279.4" y="208.4" transform="rotate(-90 279.4 208.4)">SH</text>
<text x="123.1" y="213.3">1</text>
<text x="129.4" y="213.3">3</text>
<text x="127" y="218.5" transform="rotate(-90 127 218.5)">2</text>
</g>
<g font-size="1.3" fill="#0000c2">
<text x="203.2" y="81.3">C502: VDD1A.</text>
<text x="218.1" y="81.3">C503: VDD2A.</text>
<text x="233" y="81.3">C504, C505: VDDIO.</text>
<text x="254.1" y="81.3">C506, C507: VDDCR, 1.2 V from the internal regulator, no other load.</text>
<text x="203.2" y="152.4">R501: PHY held in reset until the MCU (PC13) drives high.</text>
<text x="262.7" y="152.4">R502: PHYAD0 = 0.</text>
<text x="283.7" y="152.4">R504: nINTSEL = 0.</text>
<text x="15.2" y="157.5">Pin 14 = REFCLKO (strap nINTSEL = 0): no interrupt line to the MCU.</text>
<text x="203.2" y="157.5">REGOFF = 0 and MODE[2:0] = 111 by the internal resistors: regulator on, auto-negotiation.</text>
<text x="15.2" y="162.5">RXER is not routed to the MCU.</text>
<text x="48.1" y="162.5">Exposed pad 25 = VSS, the only ground pin.</text>
<text x="15.2" y="177.8">49.9R 1% from each line to VDDA_PHY.</text>
<text x="101.6" y="177.8">CL 10 pF = (15 + 3 pin + 2 track) / 2.</text>
<text x="144.1" y="177.8">R506 = Rs, 495-505 ohm.</text>
<text x="325.1" y="182.9">C510, C511: centre taps, pins 4 and 5.</text>
<text x="325.1" y="187.9">Pin 8: internal 4 x 75R + 1 nF.</text>
<text x="325.1" y="213.3">9 (+) / 10: green, left, link / activity.</text>
<text x="325.1" y="218.4">12 (+) / 11: yellow, right, 100 Mbit/s.</text>
<text x="325.1" y="223.5">R513: pin 8 and shield to GND.</text>
<text x="15.2" y="248.9">ETH_TX_P / _N and ETH_RX_P / _N: 100 ohm differential pairs.</text>
</g>
<g font-size="1" fill="#840000">
<text x="255.9" y="197">XMIT</text>
<text x="255.9" y="204.6">RCV</text>
</g>
<g font-size=".9" fill="#840000">
<text x="267.9" y="191.8">C1</text>
<text x="267.9" y="193.1">C4</text>
<text x="267.9" y="194.3">C5</text>
<text x="267.9" y="195.6">C2</text>
<text x="267.9" y="199.4">C3</text>
<text x="267.9" y="200.7">C7</text>
<text x="267.9" y="202">C8</text>
<text x="267.9" y="203.2">C6</text>
<text x="273.4" y="202">C1</text>
</g>
<g font-size=".6" fill="#840000">
<text x="259.9" y="193.5">75</text>
<text x="264.5" y="193.5">75</text>
<text x="283.4" y="192.2">Y</text>
<text x="259.9" y="201.1">75</text>
<text x="264.5" y="201.1">75</text>
<text x="283.5" y="202.4">G</text>
<text x="265.6" y="205.1">1000pF</text>
</g>
</svg>
